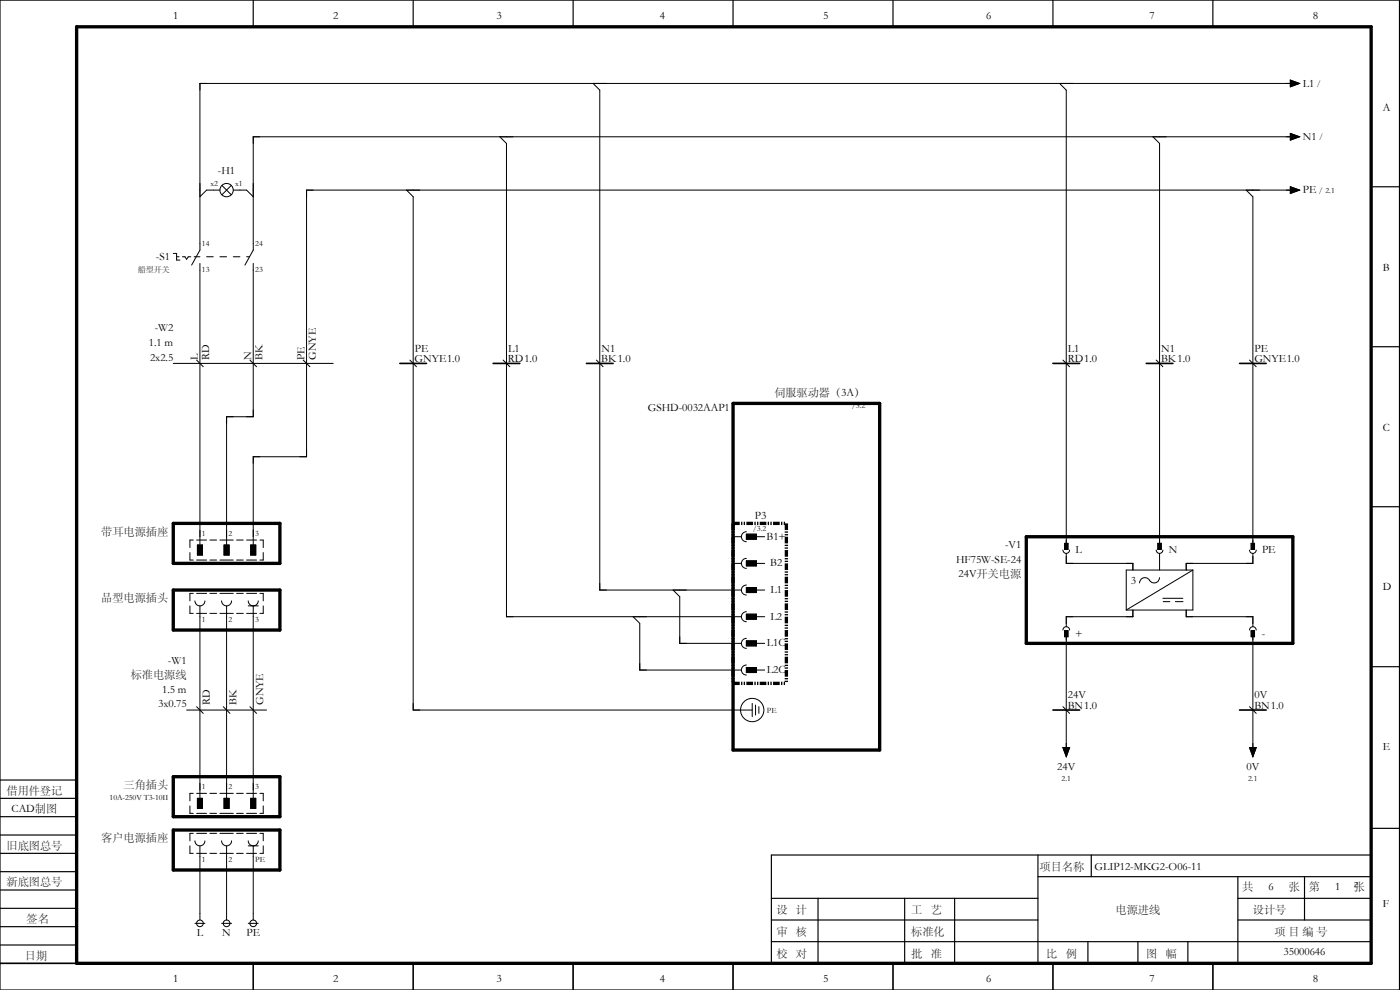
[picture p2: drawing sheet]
<svg xmlns="http://www.w3.org/2000/svg" width="420mm" height="297mm" viewBox="0 0 420 297" stroke-linecap="round" stroke-linejoin="round" font-family="sans-serif">
<path d="M23 8h388.5v281h-388.5zM220 121h44v104h-44zM52 157h32v12h-32zM52 177h32v12h-32zM308 161h80v32h-80zM52 233h32v12h-32zM52 249h32v12h-32z" fill="none" stroke="#000" stroke-width="1"/>
<path d="M120 109h8M148 109h8M176 109h8M316 109h8M344 109h8M372 109h8M316 213h8M372 213h8M0 289h24" fill="none" stroke="#000" stroke-width=".5"/>
<g fill="none" stroke="#000" stroke-width=".35">
<path d="M0 0h420v297h-420zM76 0v8M124 0v8M172 0v8M220 0v8M268 0v8M316 0v8M364 0v8M412 56h8M412 104h8M411.5 152h8.5M411.5 200h8.5"/>
<path d="M0 239.5h23M0 234h23M0 256h23M0 250.5h23M0 245h23M231.5 256.5h180v32.5h-180zM311.5 256.5v32.5M327.5 256.5v6.5M411.5 248.5h8.5M0 278h23M0 272.5h23M0 267h23"/>
<path d="M0 261.5h23M231.5 269.5h80M231.5 276h80M245.5 269.5v19.5M271.5 269.5v19.5M286.5 269.5v19.5M311.5 263h99.5M371.5 269.5h40M371.5 276h40M371.5 263v26M391.5 263v13M0 283.5h23"/>
<path d="M76 289v8M124 289v8M172 289v8M220 289v8M231.5 282.5h180M268 289v8M316 289v8M326.5 282.5v6.5M341.5 282.5v6.5M356.5 282.5v6.5M364 289v8"/>
</g>
<g fill="none" stroke="#000" stroke-width=".3">
<path d="M178 25l2 2v150h42.5M318 25l2 2v136M387.3 24l2.7 1-2.7 1zM388 25h-328v50l-2.5 4.5M66 57h-4l-2 2M66.6 55.6l2.8 2.8M69.4 55.6l-2.8 2.8M70 57h4l2 2M122 57l2 2v154h101.7M150 41l2 2v142h70.5M346 41l2 2v120M374 57l2 2v104"/>
<path d="M387.3 40l2.7 1-2.7 1zM387.3 56l2.7 1-2.7 1zM388 57h-296v80h-16v26.5M388 41h-312v34l-2.5 4.5M52 76h1v2h1M53 77h.7M54.8 77h.7l.5 .8 .5-.8h.7M58.2 77h1.8M60 79v84.5M62 77h2M66 77h2M70 77h2"/>
<path d="M74 77h.9M76 79v46h-8v38.5M52 109h48M59 108l2 2M75 108l2 2M91 108l2 2M123 108l2 2M151 108l2 2M179 108l2 2M319 108l2 2M347 108l2 2M375 108l2 2"/>
<path d="M224 159.5a1.5 1.5 0 0 0-1.5 1.5 1.5 1.5 0 0 0 1.5 1.5M57 165.8v2.2h1M58 162h-1v2.3M58 178h-1v2.3M59 168h3M59 162h3M59 178h3M59.3 163.5h1.5v3h-1.5zM63 168h2M63 162h2M63 178h2M66 168h4"/>
<path d="M66 162h4M66 178h4M67.3 163.5h1.5v3h-1.5zM71 168h2M71 162h2M71 178h2M74 168h3M74 162h3M74 178h3M75.2 163.5h1.5v3h-1.5zM78 162h1v2.3M78 178h1v2.3"/>
<path d="M79 165.8v2.2h-1M202 177l2 2v14h18.5M220 169h2.5M220 161h2.5M224 175.5a1.5 1.5 0 0 0-1.5 1.5 1.5 1.5 0 0 0 1.5 1.5M224 167.5a1.5 1.5 0 0 0-1.5 1.5 1.5 1.5 0 0 0 1.5 1.5M224 160.3h3v1.5h-3zM224 168.3h3v1.5h-3zM224 176.3h3v1.5h-3zM227 177h2.5M227 169h2.5M227 161h2.5"/>
<path d="M319 165a1 1 0 0 0 1 1 1 1 0 0 0 1-1M319.5 163h1v1.8h-1zM320 166v3h20v2M347 165a1 1 0 0 0 1 1 1 1 0 0 0 1-1M347.5 163h1v1.8h-1zM348 173.3a1.66 1.66 0 0 1-1.5 1.6 1.66 1.66 0 0 1-1.8-1.1 1.6 1.6 0 0 0-1.7-.4 1.6 1.6 0 0 0-1 1.5M348 166v5M349 179.5h6M358 171v12h-20M358 171h-20v12M358 171l-20 12M375 165a1 1 0 0 0 1 1 1 1 0 0 0 1-1"/>
<path d="M375.5 163h1v1.8h-1zM376 166v3h-20v2M57 181.8v2.2h1M58.5 180.3a1.5 1.5 0 0 0 1.5 1.5 1.5 1.5 0 0 0 1.5-1.5M59 184h3M60 181.8v57.7M63 184h2M66 184h4M66.5 180.3a1.5 1.5 0 0 0 1.5 1.5 1.5 1.5 0 0 0 1.5-1.5M68 181.8v57.7M71 184h2M74 184h3"/>
<path d="M74.5 180.3a1.5 1.5 0 0 0 1.5 1.5 1.5 1.5 0 0 0 1.5-1.5M74.5 181.8h3M76 181.8v57.7M79 181.8v2.2h-1M190 185l2 2v14h30.5M224 183.5a1.5 1.5 0 0 0-1.5 1.5 1.5 1.5 0 0 0 1.5 1.5M224 191.5a1.5 1.5 0 0 0-1.5 1.5 1.5 1.5 0 0 0 1.5 1.5M224 199.5a1.5 1.5 0 0 0-1.5 1.5 1.5 1.5 0 0 0 1.5 1.5M224 184.3h3v1.5h-3zM224 192.3h3v1.5h-3zM227 185h2.5M227 193h2.5"/>
<path d="M319 189a1 1 0 0 1 1-1 1 1 0 0 1 1 1M319.5 189.2h1v1.8h-1zM320 191v34M340 183v2h-20v3M349 180.5h2.2M352.8 180.5h2.2M356 183v2h20v3M375 189a1 1 0 0 1 1-1 1 1 0 0 1 1 1M375.5 189.2h1v1.8h-1zM376 191v34M56 213h24M59 212l2 2"/>
<path d="M67 212l2 2M75 212l2 2M224 200.3h3v1.5h-3zM225.7 211v4M226.8 211.5v3M227 201h2.5M227.8 212v2M319 212l2 2M375 212l2 2M58 238h-1v2.3M59 238h3M59.3 239.5h1.5v3h-1.5z"/>
<path d="M63 238h2M66 238h4M67.3 239.5h1.5v3h-1.5zM71 238h2M74 238h3M75.2 239.5h1.5v3h-1.5zM78 238h1v2.3M319 224.3h2l-1 2.7zM375 224.3h2l-1 2.7zM57 241.8v2.2h1M57 253.8v2.2h1M58 250h-1v2.3"/>
<path d="M58.5 252.3a1.5 1.5 0 0 0 1.5 1.5 1.5 1.5 0 0 0 1.5-1.5M59 256h3M59 250h3M59 244h3M60 253.8v22.2M63 256h2M63 250h2M63 244h2M66 256h4M66 250h4M66 244h4M66.5 252.3a1.5 1.5 0 0 0 1.5 1.5 1.5 1.5 0 0 0 1.5-1.5"/>
<path d="M68 253.8v22.2M71 256h2M71 250h2M71 244h2M74 256h3M74 250h3M74 244h3M74.5 252.3a1.5 1.5 0 0 0 1.5 1.5 1.5 1.5 0 0 0 1.5-1.5M74.5 253.8h3M76 253.8v22.2M78 250h1v2.3M79 241.8v2.2h-1"/>
<path d="M79 253.8v2.2h-1M58.5 277h3M66.5 277h3M74.5 277h3"/>
<circle cx="68" cy="57" r="2"/>
<circle cx="225.7" cy="213" r="3.5"/>
<circle cx="60" cy="277" r="1"/>
<circle cx="68" cy="277" r="1"/>
<circle cx="76" cy="277" r="1"/>
</g>
<g fill="#000" stroke="#000" stroke-width=".3">
<path d="M387.3 24l2.7 1-2.7 1zM387.3 40l2.7 1-2.7 1zM387.3 56l2.7 1-2.7 1zM59.3 163.5h1.5v3h-1.5zM67.3 163.5h1.5v3h-1.5zM75.2 163.5h1.5v3h-1.5zM224 176.3h3v1.5h-3zM224 168.3h3v1.5h-3zM224 160.3h3v1.5h-3zM319.5 163h1v1.8h-1zM347.5 163h1v1.8h-1zM375.5 163h1v1.8h-1z"/>
<path d="M224 184.3h3v1.5h-3zM224 192.3h3v1.5h-3zM319.5 189.2h1v1.8h-1zM375.5 189.2h1v1.8h-1zM224 200.3h3v1.5h-3zM319 224.3h2l-1 2.7zM375 224.3h2l-1 2.7zM59.3 239.5h1.5v3h-1.5zM67.3 239.5h1.5v3h-1.5zM75.2 239.5h1.5v3h-1.5z"/>
</g>
<path d="M220 157h16M220 157v48M236 157v48M220 205h16" fill="none" stroke="#000" stroke-width="1" stroke-dasharray="2 .4 .4 .4 .4 .4" stroke-linecap="butt"/>
<g font-size="3.3">
<text x="52" y="5.7">1</text>
<text x="100" y="5.7">2</text>
<text x="149" y="5.7">3</text>
<text x="198" y="5.7">4</text>
<text x="247" y="5.7">5</text>
<text x="296" y="5.7">6</text>
<text x="345" y="5.7">7</text>
<text x="394" y="5.7">8</text>
<text x="391" y="26">L1</text>
<text x="415" y="33.2">A</text>
<text x="391" y="42">N1</text>
<text x="65.4" y="52.2">-H1</text>
<text x="391" y="58">PE</text>
<text x="46.8" y="78">-S1</text>
<text x="415" y="81.2">B</text>
<text x="46.4" y="99.5">-W2</text>
<text x="44.7" y="103.8">1.1 m</text>
<text x="124.5" y="105.5">PE</text>
<text x="152.5" y="105.5">L1</text>
<text x="180.5" y="105.5">N1</text>
<text x="320.5" y="105.5">L1</text>
<text x="348.5" y="105.5">N1</text>
<text x="376.5" y="105.5">PE</text>
<text x="45" y="108.2">2x2.5</text>
<text x="59.4" y="108" transform="rotate(-90 59.4 108)">L</text>
<text x="62.8" y="108" transform="rotate(-90 62.8 108)">RD</text>
<text x="75.4" y="108" transform="rotate(-90 75.4 108)">N</text>
<text x="78.8" y="108" transform="rotate(-90 78.8 108)">BK</text>
<text x="91.4" y="108" transform="rotate(-90 91.4 108)">PE</text>
<text x="94.8" y="108" transform="rotate(-90 94.8 108)">GNYE</text>
<text x="124.4" y="108.6">GNYE1.0</text>
<text x="152.4" y="108.6">RD1.0</text>
<text x="180.4" y="108.6">BK1.0</text>
<text x="320.4" y="108.6">RD1.0</text>
<text x="348.4" y="108.6">BK1.0</text>
<text x="376.4" y="108.6">GNYE1.0</text>
<text x="232.4" y="118.8">‎</text>
<text x="232.4" y="118.8">伺</text>
<text x="232.4" y="118.8">服</text>
<text x="232.4" y="118.8">驱</text>
<text x="232.4" y="118.8">动</text>
<text x="232.4" y="118.8">器</text>
<text x="232.4" y="118.8">（</text>
<text x="232.4" y="118.8">3</text>
<text x="232.4" y="118.8">A</text>
<text x="232.4" y="118.8">）</text>
<text x="194.4" y="123.5">GSHD-0032AAP1</text>
<text x="415" y="129.2">C</text>
<text x="226.5" y="155.9">P3</text>
<text x="30.4" y="160.4">‎</text>
<text x="30.4" y="160.4">带</text>
<text x="30.4" y="160.4">耳</text>
<text x="30.4" y="160.4">电</text>
<text x="30.4" y="160.4">源</text>
<text x="30.4" y="160.4">插</text>
<text x="30.4" y="160.4">座</text>
<text x="230" y="162">B1+</text>
<text x="301.6" y="164.4">-V1</text>
<text x="322.8" y="165.8">L</text>
<text x="350.8" y="165.8">N</text>
<text x="378.8" y="165.8">PE</text>
<text x="231.1" y="170">B2</text>
<text x="286.9" y="168.8">HF75W-SE-24</text>
<text x="287.7" y="173.1">‎</text>
<text x="287.7" y="173.1">2</text>
<text x="287.7" y="173.1">4</text>
<text x="287.7" y="173.1">V</text>
<text x="287.7" y="173.1">开</text>
<text x="287.7" y="173.1">关</text>
<text x="287.7" y="173.1">电</text>
<text x="287.7" y="173.1">源</text>
<text x="231.2" y="178">L1</text>
<text x="339.4" y="175.1">3</text>
<text x="415" y="177.2">D</text>
<text x="30.4" y="180.4">‎</text>
<text x="30.4" y="180.4">品</text>
<text x="30.4" y="180.4">型</text>
<text x="30.4" y="180.4">电</text>
<text x="30.4" y="180.4">源</text>
<text x="30.4" y="180.4">插</text>
<text x="30.4" y="180.4">头</text>
<text x="231.2" y="186">L2</text>
<text x="322.7" y="191.2">+</text>
<text x="378.7" y="191.2">-</text>
<text x="230.2" y="194">L1C</text>
<text x="39.3" y="203.5">‎</text>
<text x="39.3" y="203.5">标</text>
<text x="39.3" y="203.5">准</text>
<text x="39.3" y="203.5">电</text>
<text x="39.3" y="203.5">源</text>
<text x="39.3" y="203.5">线</text>
<text x="50.4" y="199.1">-W1</text>
<text x="230.2" y="202">L2C</text>
<text x="48.7" y="207.8">1.5 m</text>
<text x="320.5" y="209.5">24V</text>
<text x="376.5" y="209.5">0V</text>
<text x="47.5" y="212.2">3x0.75</text>
<text x="62.9" y="211.6" transform="rotate(-90 62.9 211.6)">RD</text>
<text x="70.9" y="211.6" transform="rotate(-90 70.9 211.6)">BK</text>
<text x="78.9" y="211.6" transform="rotate(-90 78.9 211.6)">GNYE</text>
<text x="320.4" y="212.6">BN1.0</text>
<text x="376.4" y="212.6">BN1.0</text>
<text x="415" y="225.2">E</text>
<text x="317.3" y="230.9">24V</text>
<text x="374.1" y="230.9">0V</text>
<text x="2" y="238.2">‎</text>
<text x="2" y="238.2">借</text>
<text x="2" y="238.2">用</text>
<text x="2" y="238.2">件</text>
<text x="2" y="238.2">登</text>
<text x="2" y="238.2">记</text>
<text x="37.1" y="236.4">‎</text>
<text x="37.1" y="236.4">三</text>
<text x="37.1" y="236.4">角</text>
<text x="37.1" y="236.4">插</text>
<text x="37.1" y="236.4">头</text>
<text x="3.5" y="243.7">‎</text>
<text x="3.5" y="243.7">C</text>
<text x="3.5" y="243.7">A</text>
<text x="3.5" y="243.7">D</text>
<text x="3.5" y="243.7">制</text>
<text x="3.5" y="243.7">图</text>
<text x="2" y="254.7">‎</text>
<text x="2" y="254.7">旧</text>
<text x="2" y="254.7">底</text>
<text x="2" y="254.7">图</text>
<text x="2" y="254.7">总</text>
<text x="2" y="254.7">号</text>
<text x="30.4" y="252.4">‎</text>
<text x="30.4" y="252.4">客</text>
<text x="30.4" y="252.4">户</text>
<text x="30.4" y="252.4">电</text>
<text x="30.4" y="252.4">源</text>
<text x="30.4" y="252.4">插</text>
<text x="30.4" y="252.4">座</text>
<text x="312" y="261">‎</text>
<text x="312" y="261">项</text>
<text x="312" y="261">目</text>
<text x="312" y="261">名</text>
<text x="312" y="261">称</text>
<text x="328.5" y="261">GLIP12-MKG2-O06-11</text>
<text x="2" y="265.7">‎</text>
<text x="2" y="265.7">新</text>
<text x="2" y="265.7">底</text>
<text x="2" y="265.7">图</text>
<text x="2" y="265.7">总</text>
<text x="2" y="265.7">号</text>
<text x="372.8" y="267">‎</text>
<text x="372.8" y="267">共</text>
<text x="380.7" y="267">6</text>
<text x="386.8" y="267">‎</text>
<text x="386.8" y="267">张</text>
<text x="392.8" y="267">‎第</text>
<text x="400.7" y="267">1</text>
<text x="406.3" y="267">‎</text>
<text x="406.3" y="267">张</text>
<text x="233" y="274">‎设 计</text>
<text x="273.5" y="274">‎工 艺</text>
<text x="334.8" y="273.8">‎</text>
<text x="334.8" y="273.8">电</text>
<text x="334.8" y="273.8">源</text>
<text x="334.8" y="273.8">进</text>
<text x="334.8" y="273.8">线</text>
<text x="376" y="274">‎</text>
<text x="376" y="274">设</text>
<text x="376" y="274">计</text>
<text x="376" y="274">号</text>
<text x="415" y="272.2">F</text>
<text x="8" y="276.7">‎</text>
<text x="8" y="276.7">签</text>
<text x="8" y="276.7">名</text>
<text x="59" y="280.9">L</text>
<text x="66.7" y="280.9">N</text>
<text x="74" y="280.9">PE</text>
<text x="233" y="280.5">‎审 核</text>
<text x="273.5" y="280.5">‎</text>
<text x="273.5" y="280.5">标</text>
<text x="273.5" y="280.5">准</text>
<text x="273.5" y="280.5">化</text>
<text x="382.5" y="280.5">‎</text>
<text x="382.5" y="280.5">项</text>
<text x="382.5" y="280.5">目</text>
<text x="382.5" y="280.5">编</text>
<text x="382.5" y="280.5">号</text>
<text x="7.5" y="287.7">‎</text>
<text x="7.5" y="287.7">日</text>
<text x="7.5" y="287.7">期</text>
<text x="233" y="287">‎校 对</text>
<text x="273.5" y="287">‎批 准</text>
<text x="314" y="287">‎比 例</text>
<text x="344" y="287">‎图 幅</text>
<text x="385.2" y="286.5">35000646</text>
<text x="52" y="294.7">1</text>
<text x="100" y="294.7">2</text>
<text x="149" y="294.7">3</text>
<text x="198" y="294.7">4</text>
<text x="247" y="294.7">5</text>
<text x="296" y="294.7">6</text>
<text x="345" y="294.7">7</text>
<text x="394" y="294.7">8</text>
</g>
<g font-size="2.4">
<text x="395.2" y="25.8">/</text>
<text x="395.9" y="41.8">/</text>
<text x="63.2" y="55.8">x2</text>
<text x="70.6" y="55.8">x1</text>
<text x="395.8" y="57.8">/ 2.1</text>
<text x="60.6" y="73.8">14</text>
<text x="76.6" y="73.8">24</text>
<text x="41.4" y="81.5">‎</text>
<text x="41.4" y="81.5">船</text>
<text x="41.4" y="81.5">型</text>
<text x="41.4" y="81.5">开</text>
<text x="41.4" y="81.5">关</text>
<text x="60.6" y="81.7">13</text>
<text x="76.6" y="81.7">23</text>
<text x="255.7" y="122.4">/3.2</text>
<text x="60.6" y="160.8">1</text>
<text x="68.6" y="160.8">2</text>
<text x="76.6" y="160.8">3</text>
<text x="226" y="159.4">/3.2</text>
<text x="60.6" y="186.7">1</text>
<text x="68.6" y="186.7">2</text>
<text x="76.6" y="186.7">3</text>
<text x="230.2" y="213.8">PE</text>
<text x="32.9" y="240">10A-250V T3-10II</text>
<text x="60.6" y="236.8">1</text>
<text x="68.6" y="236.8">2</text>
<text x="76.6" y="236.8">3</text>
<text x="318.6" y="234.5">2.1</text>
<text x="374.6" y="234.5">2.1</text>
<text x="60.6" y="258.7">1</text>
<text x="68.6" y="258.7">2</text>
<text x="76.6" y="258.7">PE</text>
<text x="406.4" y="266">2</text>
</g>
</svg>
